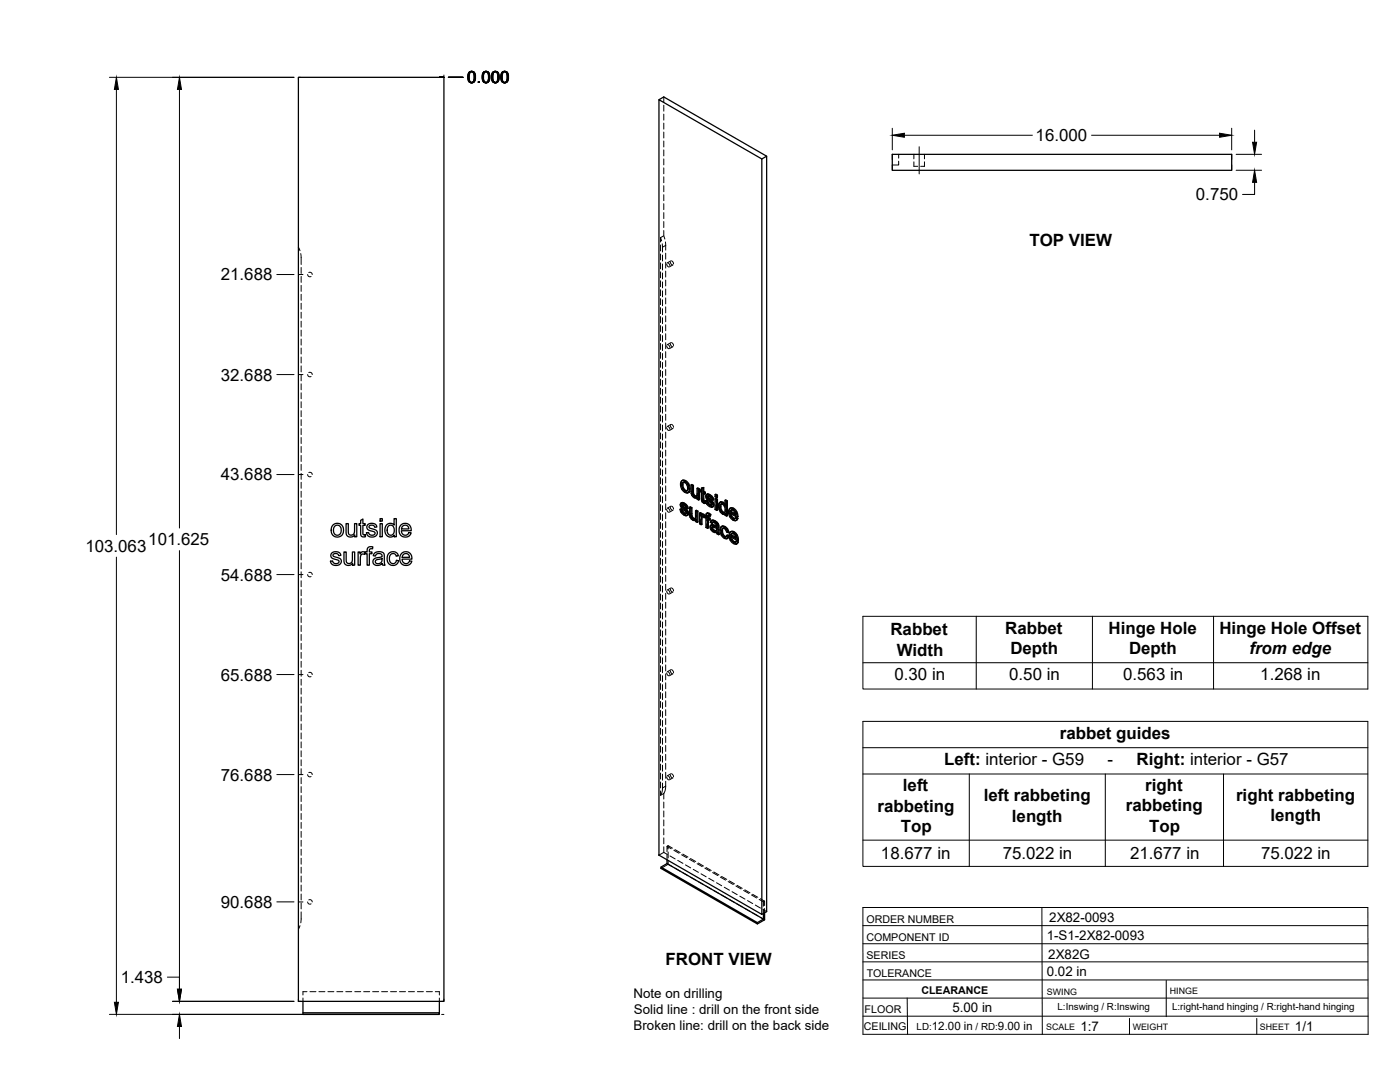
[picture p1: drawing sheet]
<svg xmlns="http://www.w3.org/2000/svg" width="559mm" height="432mm" viewBox="0 0 559 432" stroke-linecap="round" stroke-linejoin="round" font-family="sans-serif">
<!-- layer: Visible -->
<g fill="none" stroke="#000" stroke-width=".51">
<path d="M119.1 30.9h58.1v368.7h-58.1zM263 39.8l1.9-1.1 41.1 23.6v301.5l-1.9 1.1M263 39.8l41.1 23.6v301.5l-41.1-23.6zM306 62.3l-1.9 1.1M356.2 61.6h135.4v6.4h-135.4zM272.2 191.8l.7-.2 .8 .2zM272.2 191.8l-.6 1.1 .5 2.3 1.5 1.4 .8 .1 .5-.3M272.3 193.6l.3 1.4M272.6 195l.3-.1 .8 .8-.3 .2zM272.8 192.5l-.2 .9M272.9 194.9l-.3-1.5-.3 .1 .2-.8 .5-.2 .9 .5 .5 1.4-.2 1.4-.8 .1M273.4 192l1 1a1.88 1.88 0 0 1 1 2"/>
<path d="M273.7 195.7l.5 .2M273.7 191.8l1.2 1.3M274.6 193.3l.5 1.9 .3-.2-.2 1.2M275.1 195.2l-.2 1.2 .3-.2-.6 .5M275.8 193.5l.7 .4 .3-.2v3.2M276.5 193.9v3.2l.3-.2 .3 .6M276.5 197.1l.3 .6 .3-.2 .5 .4M276.8 197.7l.4 .4h.9l-.3 .1M276.8 193.7l-.6-.4-.4 .2v2.9l.3 1.1 .8 1a.97 .97 0 0 0 1.4 .1v.6l.5 .4M277.2 198.1l.6 .1M278.2 194.9l.6 .4 .4-.2v4.3l-.4 .2v-4.3M278.3 198.6l-.3 .2"/>
<path d="M279.2 195.1l-.7-.4-.3 .2v2.6l-.4 .7M280 195.5l-.5 .1v.6l.5 .3v3.3l.6 .8 .7 .4 .3-.2-.1-.7h-.6M280 194.8l.9-.2v1.5M280.6 194.8v1.5l.3-.2 .6 .3M280.6 196.3l.6 .3 .3-.2v.6l-.3 .2v-.6M280.6 199.7l.7 .2M280.7 200l.8 .1M280.9 194.6l-.9 .2v1.1l-.5-.3M280.9 197v2.6M281.2 197.2l-.6-.4v2.8l.4 .2M281.6 199.8l.6 .3M282.1 197.3l.7-.1 .6 .2"/>
<path d="M282.3 198.3l.6 .4M282.4 198.6l.2 .3a1.23 1.23 0 0 1 1.4 .8l.4 .4M282.4 197.1l-.4 .3M282.5 197.4h.9l.7 .6M282.5 199.9l-.9-.1 .7 1.6 1.3 .9 .9-.1M282.6 198.9l1.5 1.4 .3-.2 .4 .6M282.6 198v.1M282.7 198.4l-.4-.3 1 .3 .6 1 .6 .2M282.8 197.2l-.9 .3-.2 .9 .5 .9 1.7 1.7-.1 .7M283 197.6l.8 .6 .3-.2 .5 .6M283.8 198.2l.5 .6 .3-.2 .2 .9-.3 .1-.2-.8M285.4 199l.3-.1 .7 .3-.4 .2z"/>
<path d="M285.4 197.4l.3-.2 .7 .4-.4 .2zM285.4 199v4.3l.6 .4M285.4 197.4v.8l.6 .4M286.4 199.2v4.3l-.4 .2v-4.3M286.4 197.6v.8l-.4 .2v-.8M289.4 199.7l.6 .3 .3-.1v5.9l-.3 .2v-6M290.3 199.9l-.6-.4-.3 .2v2.1l-.5-.7M133 209.4l1.4-.5a2.66 2.66 0 0 1 2.6 3.8 2.66 2.66 0 0 1-4.6 .2l-.2-1a2.86 2.86 0 0 1 .8-2.5zM133.5 210.1l1.1-.5 .7 .1 .6 .6 .2 2-.7 1.1-1.2 .1-.8-.7-.3-1.6zM138.1 209h.9l.1 3.7a1.32 1.32 0 0 0 1.7 .7 1.32 1.32 0 0 0 .7-1.6v-2.8h.9v5.2h-.8v-.8a1.87 1.87 0 0 1-2.2 .9 1.87 1.87 0 0 1-1.3-2.1zM144 207.7l.8-.6v1.9h1v.7h-1v3.3l.3 .4h.7l.1 .8h-1.3l-.5-.5-.1-4h-.7v-.7h.7zM146.7 209.4l1.6-.5a1.74 1.74 0 0 1 2.1 1.4l-.8 .1a1.19 1.19 0 0 0-1.2-.9 1.19 1.19 0 0 0-1.1 .9l.5 .4 2 .6a1.64 1.64 0 0 1 .6 2.2 1.64 1.64 0 0 1-2.1 .7l-1.4-.4-.6-1.3 .9-.1 .2 .6 .6 .5 1.4-.2a.83 .83 0 0 0 .2-1.1 .83 .83 0 0 0-1.1-.3l-1-.3a1.39 1.39 0 0 1-.8-2.3z"/>
<path d="M151.7 209h.9v5.2h-.9zM151.7 207h.9v1h-.9zM154.2 209.6l1.2-.7a1.81 1.81 0 0 1 1.9 .7v-2.6h.9v7.2h-.8v-.6l-.7 .5-1 .2-1.4-.6-.5-1-.1-1.8zM154.9 210.1l.5-.4 .8-.1 1 .9 .1 1.8-.8 1.2h-1l-.8-.8-.2-1.5zM160 209.6l1-.7h1.5l1 .7 .6 1.2v1h-3.9l.3 1.1 .7 .6a1.44 1.44 0 0 0 2-1l.9 .1-.7 1.2-.9 .5-1.5-.1-1-.6-.5-.8-.2-1.2 .1-.9zM160.6 210.1l.7-.5 1.1 .1 .5 .4 .3 1h-2.9zM271.4 203.2l.6 .3M271.9 200.7l.8-.1 .5 .2M272 203.5l.4-.2 .2 .9-.3 .1zM272.1 201.7l.7 .4M272.2 202l.2 .3a1.21 1.21 0 0 1 1.5 .9l.4 .3M272.3 200.6l-.5 .2"/>
<path d="M272.3 204.3l.7 .6h.8M272.3 200.8h.9l.8 .6M272.4 203.3l-1-.1 .7 1.6 1.3 .9 .9-.1M272.4 202.3l1.5 1.4 .4-.2 .4 .7M272.5 201.4l-.1 .1M272.5 201.8l-.3-.3 1 .3 .5 1 .7 .3M272.6 204.2l.7 .6M272.7 200.6l-1 .3-.2 .8 .6 1 1.6 1.7-.1 .7M272.9 201l.7 .6 .4-.2 .5 .7M273 204.9l.6 .2M273.6 201.6l.6 .6 .3-.1 .2 .8-.3 .2-.2-.9M273.7 205.1h-.1"/>
<path d="M273.9 203.7l.4 .6 .4-.1 .1 .7M274.3 204.3l.2 .7 .3-.1-.2 .5M274.5 205l-.2 .6 .3-.2-.4 .4M275.2 202.4l.7 .4 .3-.2v3.2M275.9 202.8v3.1l.3-.1 .3 .6M275.9 206l.3 .6 .3-.2 .4 .4M276.2 206.6l.4 .4h.9M276.2 202.6l-.7-.4-.3 .2v3l.3 1.1 .8 .9a.97 .97 0 0 0 1.4 .1M276.6 207l.6 .2M277.5 207l-.3 .2M277.6 203.8l.7 .4 .3-.2v4.3l-.3 .2v-4.3M277.7 207.5v.7l.6 .3"/>
<path d="M277.7 207.5l-.2 .2M278.6 204l-.7-.4-.3 .2v2.7l-.4 .7M279.2 204.7l.6 .4 .3-.2v.5l.4-.2M279.8 205.1v.6l.7-.5 .4 .1M280 206.4l.2 2.8-.3 .2v-2.2M280.1 204.9l-.6-.3-.3 .1v4.3l.7 .4M280.2 205.3h.7l.6 .4M280.3 206.1v.1M280.6 205.4l.6 .5M281 206.6l-.8-.5-.2 .3 .3-.2-.1 .8M281.2 200.3l.1 .7M281.2 206.4l.6 .4v3.7l.6 .4"/>
<path d="M281.2 206.4v-.3l-.2 .5M281.2 206.5l-.2 .1M282.2 204.9h.9l.6 .4M282.2 200.1l.3-.2 .3 .8-.3 .2zM282.4 206.6l.7 .4 .3-.2v.6l-.3 .1v-.5M282.5 204.7l-.5 .2M282.5 200.9l.6 .6h.9M282.7 207.3v3.4l-.3 .2v-3.8l.7 .4M282.7 205.7v.7M282.8 205.1l.6 .4 .3-.2-.4 .8 .1-.6M282.8 200.7l.7 .7M283.1 204.9l-.6-.2-.5 .2-.2 1.3-.6-.3 .6-.1"/>
<path d="M283.2 201.5l.6 .2M283.3 206.1a.45 .45 0 0 0-.5-.5 .45 .45 0 0 0-.4 .6v.4l.3-.2 .7 .4M283.8 209.6l.8-.2 1.4 .5M283.9 201.7h-.1M284.1 210.7l.2 .6 .3-.2 .5 .5M284.1 200.3l.4 .6 .3-.2 .2 .8M284.2 210.4l-.1 .3 .3-.2 .2 .6M284.2 209.4l-.5 .2M284.3 211.3l.5 .5h1h-1M284.3 210.3l-.1 .1M284.4 207.7l.8 .4 .3-.2 .8 .6M284.4 210.3l.6 .2a.79 .79 0 0 1 .9 .2 .79 .79 0 0 1 0 1l-.4 .3"/>
<path d="M284.4 210.3l-.2 .1M284.4 210.3v.2M284.5 200.9l.2 .7 .3-.1-.2 .5M284.5 208.4l-.4 .5 .2-.4 .5-.1 1.1 1a.48 .48 0 0 1 0 .8 .48 .48 0 0 1-.7-.3l-.9-.3M284.6 209.4l-1 .3-.2 1 .6 1 1.2 .8a.64 .64 0 0 1 1 .5l.6 .4M284.7 201.6l-.2 .6 .3-.2-.5 .4M284.7 207.6l-.8 .2M285.2 208.1l.8 .5 .3-.1 .4 .5M285.5 207.9l-.8-.3-.9 .3-.3 .5 .6 .5M286 208.6l.4 .6 .3-.2 .2 .7M286.4 209.2l.2 .6 .3-.1 .1 2.9M286.6 209.8l.1 3 .3-.2 .1 .6-.3 .2-.1-.6"/>
<path d="M287.4 202.4l.3 1.4M287.5 200.4h1.2l.6 .6M287.7 201.3h.7l.7 .8 .3 1.3-.3 1.2M287.7 201.3l-.3 1.1 .3-.2 .3 1.4M287.7 203.8l.3-.2 .8 .8-.4 .2zM287.8 201.2l-.1 .1M287.8 200.3l-.5 .2M288 201.1l-.3 1.1M288.1 212l.3 1.4 .3-.2 .7 .8M288.2 210.1l.9 .2 .3-.2 1 1M288.4 213.4l.7 .8h.8M288.4 200.6l.5 .5h.5"/>
<path d="M288.4 204.6h.7M288.5 209.9l-.6 .3M288.6 210.8l-.2 1M288.7 200.4l-.8-.2-.8 .4-.3 2.1 1 2 1 .6 .6-.2v.5l.6 .4M288.8 204.4l.4 .1M289.1 210.3l.8 .6a1.42 1.42 0 0 1 1 1.5l-.3 .1-.5-1.3M289.4 205.1l-.2 .2M289.4 210.1l-.9-.2-.8 .4-.3 1.9 .5 1.3 .6 .9 .9 .5 .7 .1M290 213.7l.6 .4M290.6 212.5l-.6-.2-.7-1.3-.9-.2-.3 1.2 .3-.2 .3 1.4M290.6 214.1l.4-.1-.3 .6-.6 .4zM291 214l-.7-.5-.6 .8-.6-.1"/>
<path d="M291.3 202.9h.9a1.84 1.84 0 0 1 1.8 1.2M291.5 204.3l2 1.2-.3-1.1-.9-.9-.6 .1-.2 .7 .3-.2 1.7 1M291.5 212.3l.8-.1a2.05 2.05 0 0 1 2 1.3M291.7 213.6l2 1.2-.2-.8-.6-.8a.7 .7 0 0 0-.8-.3 .7 .7 0 0 0-.4 .7l.3-.2 1.7 1M291.8 206.1l.8 .8h.8M291.8 205l.3 .9M292 203.5l-.2 .6M292 215.5l.8 .8h.8M292 214.4l.3 .9M292.2 212.9l-.2 .5M292.5 203l1 1a1.97 1.97 0 0 1 1 2.1M292.6 206.9l.6 .2"/>
<path d="M292.7 212.4l1 1a1.83 1.83 0 0 1 1 1.8v.2M292.8 216.3l.5 .2M292.8 202.8l-.8-.2-1 .7-.2 1.3 .3 1.2 .7 1.1 1.2 .9h.7l.8-.9M293 212.2l-.8-.2-1 .5-.2 1.4 .3 1.3 .7 1.2 1.2 .7h.8l.7-.8M293.3 207l-.1 .1M293.5 216.4l-.2 .1M293.5 206.6l.7 .5M293.7 204.3l.5 1.9 .3-.1-.3 .1M293.7 216l.7 .5M293.9 213.7l.5 1.9 .3-.2-.3 .2M294.2 206.4l-2.8-1.6 .4 1.3 .3-.2 .8 .9M294.4 215.8l-2.8-1.6 .4 1.3 .3-.2 .8 .8"/>
<path d="M294.5 206.9l-.7 .8M294.5 206.9l-.6-.5-.7 .7M294.7 216.3l-.7 .8M294.7 216.3l-.7-.5-.7 .7M132.4 220.7l1.4-.5a1.81 1.81 0 0 1 2.3 1.4l-.9 .2a1.19 1.19 0 0 0-1.1-.9 1.19 1.19 0 0 0-1.2 .8l3.1 1.5a1.92 1.92 0 0 1-.6 2.2 1.92 1.92 0 0 1-2.3 .1l-.9-.6-.3-.9 .9-.2 .2 .7 .6 .4 1.4-.2a.75 .75 0 0 0 .3-.9 .75 .75 0 0 0-.9-.4l-1.3-.4a1.36 1.36 0 0 1-.7-2.3zM137.3 220.3h.9v3.8a1.31 1.31 0 0 0 1.7 .7 1.31 1.31 0 0 0 .8-1.7v-2.8h.9v5.3h-.8v-.8a1.87 1.87 0 0 1-2.3 .8 1.87 1.87 0 0 1-1.2-2.1zM142.9 220.3h.8v.8a1.27 1.27 0 0 1 2.1-.7l.7-.1 .1-1a1.5 1.5 0 0 1 2.2-1.1l-.1 .8a.82 .82 0 0 0-.9 0 .82 .82 0 0 0-.4 .8v.5h1.1v.7h-1.1v4.6h-.9v-4.6h-.7v-.4l-.3 .7-.9-.2-.5 .5-.3 4h-.9zM149.5 220.8l1.6-.6 1.3 .1 .7 .5 .6 4.8h-.9l-.2-.7-1.2 .7h-1.3l-.8-.4-.4-.7a1.77 1.77 0 0 1 2-2l.6-.1a.78 .78 0 0 0 1-.7 .78 .78 0 0 0-1-.8h-.5a1.1 1.1 0 0 0-1.1 1l-.9-.1zM150 223.6l2.5-.7a1.61 1.61 0 0 1-.7 1.8 1.61 1.61 0 0 1-1.9-.1zM155.2 220.8l1.1-.6 1.5 .1 .9 .7 .3 .8-.9 .2a1.43 1.43 0 0 0-1.8-1 1.43 1.43 0 0 0-.9 1.9l.2 1 .7 .9h1.2l.7-1.2 .9 .1-.5 1.1a2.48 2.48 0 0 1-3.2 .4 2.48 2.48 0 0 1-.8-3.2zM160.3 220.9l1-.6h1.4l1 .6 .6 .9 .1 1.3h-3.9l.3 1.1 .7 .6a1.42 1.42 0 0 0 1.9-.9l1 .1-.4 .8-1 .7-1.7 .1-1.1-.6-.5-.8-.1-1.2 .1-1.3zM161 221.3l.6-.3h1l.6 .5 .3 .9h-3z"/>
<path d="M266.2 343.1v1.5l-2.4 1.4v.6l38.5 22.1v-.5l-38.5-22.2M266.2 344.6l38.5 22.2-2.4 1.4M304.7 364.6v2.2M305.2 364.3v2.8l-2.9 1.6M120.9 399.6v5.2h54.5v-.6h-54.5M175.4 399.6v4.6"/>
</g>
<!-- layer: Hidden -->
<g fill="none" stroke="#000" stroke-width=".4">
<path d="M264.9 38.7v2.1M264.9 42v2.4M264.9 45.6v2.3M264.9 49.1v2.4M264.9 52.7v2.4M264.9 56.3v2.4M264.9 59.8v2.4M264.9 63.4v2.4M264.9 67v2.4M264.9 70.6v2.3M264.9 74.1v2.4M264.9 77.7v2.4"/>
<path d="M358.7 64.3v1.5h-2.5M358.7 61.6v1.5M364.8 64.6v1.8h1.5M364.8 61.6v1.8M369 64.6v1.8h-1.5M369 61.6v1.8M119.1 98.6l.6 1.5M263.7 94.8l.4 1.3M263.7 94.8v1.8M263.7 97.8v2.3M264.3 97.3l.1 3.3M264.9 92v2.1l.5 1.3"/>
<path d="M264.9 94.1l-1.2 .7M264.9 81.3v2.4M264.9 84.9v2.3M264.9 88.4v2.4M265.6 96.6l.1 3.2M120 101.2l.2 4.4M120.2 106.7v2.4M120.2 110.3v2.4M120.2 113.9v2.4M120.2 117.5v2.3M122.8 109.6l.5 .7h.9M123.3 108.8h.9l.4 .8"/>
<path d="M263.7 101.3v2.4M263.7 104.9v2.4M263.7 108.5v2.4M263.7 112.1v2.3M263.7 115.6v2.4M263.7 119.2v2.4M264.4 101.8v2.4M264.4 105.3v2.4M264.4 108.9v2.4M264.4 112.5v2.4M264.4 116.1v2.3M264.4 119.6v2.4"/>
<path d="M265.7 101v2.4M265.7 104.6v2.4M265.7 108.2v2.4M265.7 111.8v2.3M265.7 115.3v2.4M265.7 118.9v2.4M266.1 105.4l.3 .8 .5 .4M266.6 104.9l.5 .4 .3 .8M267.6 104.5l.2 .7 .6 .5M267.7 104.1l-1.4 .8M268 104.1l.7 .6 .1 .6M268.6 105.7l-1.4 .8"/>
<path d="M120.2 121v2.4M120.2 124.6v2.4M120.2 128.2v2.4M120.2 131.7v2.4M120.2 135.3v2.4M120.2 138.9v2.4M263.7 122.8v2.4M263.7 126.3v2.4M263.7 129.9v2.4M263.7 133.5v2.4M263.7 137.1v2.3M264.4 123.2v2.4"/>
<path d="M264.4 126.8v2.4M264.4 130.4v2.3M264.4 133.9v2.4M264.4 137.5v2.4M265.7 122.5v2.4M265.7 126v2.4M265.7 129.6v2.4M265.7 133.2v2.4M265.7 136.8v2.3M266.1 138l.3 .8 .5 .4M266.6 137.6l.5 .4 .3 .7M267.6 137.2l.2 .7 .6 .4"/>
<path d="M267.7 136.8l-1.4 .8M268 136.7l.7 .6 .1 .6M268.6 138.3l-1.4 .8M120.2 142.5v2.3M120.2 146v2.4M120.2 149.6v2.4M120.2 153.2v2.4M120.2 156.8v2.3M122.8 149.5l.5 .8 .9-.1M123.3 148.7h.9l.4 .8M263.7 140.6v2.4M263.7 144.2v2.4"/>
<path d="M263.7 147.8v2.4M263.7 151.3v2.4M263.7 154.9v2.4M263.7 158.5v2.4M264.4 141.1v2.3M264.4 144.7v2.3M264.4 148.2v2.4M264.4 151.8v2.4M264.4 155.4v2.3M264.4 158.9v2.4M265.7 140.3v2.4M265.7 143.9v2.4"/>
<path d="M265.7 147.5v2.4M265.7 151v2.4M265.7 154.6v2.4M265.7 158.2v2.4M120.2 160.3v2.4M120.2 163.9v2.4M120.2 167.5v2.3M120.2 171v2.4M120.2 174.6v2.4M120.2 178.2v2.4M263.7 162.1v2.3M263.7 165.6v2.4"/>
<path d="M263.7 169.2v2.4M263.7 172.8v2.4M263.7 176.3v2.4M263.7 179.9v2.4M264.4 162.5v2.4M264.4 166.1v2.4M264.4 169.7v2.3M264.4 173.2v2.4M264.4 176.8v2.4M265.7 161.8v2.3M265.7 165.3v2.4M265.7 168.9v2.4"/>
<path d="M265.7 172.5v2.4M265.7 176v2.4M265.7 179.6v2.4M266.1 170.6l.3 .9 .5 .3M266.6 170.2l.5 .4 .3 .8M267.6 169.8l.2 .7 .6 .5M267.7 169.4l-1.4 .8M268 169.4l.7 .5 .1 .6M268.6 171l-1.4 .8M120.2 181.8v2.4M120.2 185.3v2.4M120.2 188.9v2.4"/>
<path d="M120.2 192.5v2.4M120.2 196v2.4M120.2 199.6v2.4M122.8 189.4l.3 .7 1.1 .1M123.3 188.6h.9l.4 .8M263.7 183.5v2.4M263.7 187.1v2.3M263.7 190.6v2.4M263.7 194.2v2.4M263.7 197.8v2.4M264.4 180.4v2.4M264.4 183.9v2.4"/>
<path d="M264.4 187.5v2.4M264.4 191.1v2.4M264.4 194.6v2.4M264.4 198.2v2.4M265.7 183.2v2.4M265.7 186.8v2.3M265.7 190.3v2.4M265.7 193.9v2.4M265.7 197.5v2.4M271.9 193.1l.5 1.9-.3 .2M272.4 195l1.3 1.3-.3 .2M272.5 191.6l-.9 1.7"/>
<path d="M272.8 192.5l-.2 .1M272.9 192.4h.8l-.3 .2M273.7 192.4l.8 .9-.3 .2M273.7 196.3l.9 .3-.3 .1M274.5 195.7l-.3 .2M274.5 193.3l.3 1.4-.3 .2M274.8 194.7l-.1 .8-.5 .4M274.9 196.5l-.3 .1M276.2 193.3v3.4l-.3 .2M276.2 196.7l.2 .7-.3 .1M276.4 197.4l.4 .6-.3 .1M276.8 198l.6 .5-.3 .1"/>
<path d="M277.4 198.5l.7 .2 .5-.3-.3 .2M278.1 198.1h.1M278.3 198l-.4 .2M278.4 198.6h-.1M278.4 197.8l-.3 .3M278.5 194.7v2.8l-.4 .5M278.6 198.4v.7l-.3 .1M278.6 199.1l.6 .3M279.8 196l.5 .3-.3 .2M279.8 195.4v.6l-.3 .2M280 195.5l.3 .2M280.3 196.3l.1 3.3-.4 .2"/>
<path d="M280.3 194.6v1.1l-.3 .2M280.4 199.6l.2 .5-.3 .2M280.6 196.8l.3-.2v.4M280.9 196.6l.6 .4M281.9 199.7l.5 1.3-.3 .1M282 197.8l.1 .7-.3 .2M282.1 197.4l-.4 .6M282.1 198.5l.5 .6-.4 .2M282.3 197.2l-.5 .4M282.5 198l.3-.2-.2 .2M282.6 199.1l1.5 1.6-.3 .2M282.7 197.9l-.3 .1"/>
<path d="M282.8 197.8l.6 .2-.3 .2M283.4 198l.6 .5-.3 .2M284 198.5l.2 .7-.3 .2M284.2 199.2l.6 .3M285.7 197.2v.9l-.3 .1M285.7 198.9v1.5M285.7 198.1l.7 .3M289.7 199.5v2.1l-.3 .2M120.2 203.2v2.4M120.2 206.8v2.3M120.2 210.3v2.4M120.2 213.9v2.4"/>
<path d="M120.2 217.5v2.4M263.7 201.4v2.3M263.7 204.9v2.4M263.7 208.5v2.4M263.7 212.1v2.3M263.7 215.6v2.4M263.7 219.2v2.4M264.4 201.8v2.4M264.4 205.4v2.4M264.4 208.9v2.4M264.4 212.5v2.4M264.4 216.1v2.4"/>
<path d="M264.4 219.6v2.4M265.7 201.1v2.3M265.7 204.6v2.4M265.7 208.2v2.4M265.7 211.8v2.3M265.7 215.3v2.4M265.7 218.9v2.4M266.1 203.3l.3 .8 .5 .3M266.6 202.8l.5 .4 .3 .8M267.6 202.4l.2 .7 .6 .5M267.7 202l-1.4 .8M268 202l.7 .6 .1 .6"/>
<path d="M268.6 203.6l-1.4 .8M271.7 203.1l.5 1.3-.3 .2M271.8 201.3l.2 .6-.3 .2M271.9 200.8l-.4 .6M272 201.9l.4 .6-.3 .2M272.1 200.6l-.5 .4M272.2 204.4l1.1 1-.3 .1M272.3 201.4l.3-.2-.1 .2M272.4 202.5l1.6 1.6-.3 .2M272.6 201.3l-.4 .1M272.6 201.2l.6 .2-.3 .2M273.2 201.4l.6 .6-.3 .1"/>
<path d="M273.3 205.4l.8 .2-.3 .2M273.8 204.9h.2M273.8 202l.3 .6-.4 .2M274 204.1l.2 .5-.3 .1M274 204.9l-.3 .2 .3-.2M274.1 202.6l.6 .3M274.2 204.6l-.2 .3M274.5 205.6h-.4M275.5 202.2l.1 3.4-.3 .2M275.6 205.6l.2 .7-.3 .2M275.8 206.3l.4 .6-.3 .2M276.2 206.9l.6 .5-.3 .2"/>
<path d="M276.8 207.4l.7 .2 .5-.3-.2 .2M277.5 207h.1M277.7 206.9l-.4 .2M277.8 206.7l-.3 .3M277.9 203.6v2.6l-.4 .7M278 207.3v.7l-.3 .2M278 208l.6 .3M279.5 207.3v1.6l-.3 .1M279.5 208.9l.7 .3M279.5 204.6v1.5M280.1 206.1l.8-.1-.3 .2M280.1 205.4v.1"/>
<path d="M280.3 206.1l.2-.2-.3 .2M280.4 205.2l-.6 .5M280.6 200.1l.5 .5-.3 .1M280.9 206l.4 .4M281.1 200.6l.5 .2M281.2 206.1l.3-.2-.2 .5M281.5 205.7v.1M281.5 206.3l.6 .3-.3 .2M281.5 205.9l-.2 .5M281.5 205.7l-.3 .3M281.8 205.8l.3 .2M282.1 209v1.3l-.3 .2"/>
<path d="M282.1 210.3l.6 .4M282.1 206.6v1.3M282.2 205l-.1 1-.3 .2M282.3 204.7l-.5 .4M282.4 201l1.1 1-.3 .1M282.4 207.1l.3-.2v.4M282.5 205.7l.4-.2-.2 .2M282.7 206.9l.7 .5M282.9 205.5l.4 .1-.4 .2M283.3 205.6l.3 .3M283.5 202l.8 .2-.3 .2M283.7 210.1l.4 1.1-.4 .2"/>
<path d="M283.8 208.2l.6 .5M283.8 209.6l-.4 .7M284 201.5h.1M284 209.4l-.5 .4M284.1 211.2l.9 .9-.3 .2M284.1 207.7l-.6 .7M284.1 200.7l.2 .5-.3 .1M284.2 201.5l-.3 .2 .2-.2M284.2 207.6l-.4 .3M284.3 201.2l-.2 .3M284.4 208.4l.4-.2-.3 .2M284.5 210.2l.2-.1z"/>
<path d="M284.5 210.2l-.2 .1M284.6 210.1l-.4 .2M284.6 202.2h-.3M284.7 210.1l1.6 .5-.3 .2M284.8 208.2l.6 .2-.3 .2M285 212.1l.7 .2-.3 .2M285.4 208.4l.7 .7-.3 .2M285.7 212.3l.7-.1-.4 .2M285.7 201.6v1.6l-.3 .1M285.7 203.2l.7 .3M286 209.9l.3 .1M286 211.7l-.3 .2"/>
<path d="M286.1 209.1l.2 .7-.3 .2M286.2 211.5l-.4 .3M286.3 210.6l-.1 .9-.3 .2M286.3 209.8l-.3 .4M286.4 212.2l.1 .7-.3 .1M286.5 212.9l.6 .3M287.1 201.8l.2 1.3-.3 .2M287.3 200.7l-.2 1.1-.3 .2M287.3 203.1l.6 1.1-.4 .2M287.6 200.3l-.6 .6M287.7 211.4l.5 1.9-.3 .2M287.9 204.2l.8 .8-.3 .1"/>
<path d="M287.9 210.3l-.2 1.1-.3 .2M288 201.1h.7l-.3 .2M288 201.1l-.2 .1M288 201.1h.1M288.1 201l-.3 .2M288.2 213.3l1.2 1.3-.3 .2M288.2 210l-.6 .5M288.6 210.8l-.2 .1M288.7 210.7l.8 .1-.4 .1M288.7 205l.6 .1 .4-.2-.3 .2M288.7 201.1l.8 .8-.4 .2M289.4 201.1l.3 .5"/>
<path d="M289.4 214.6l1 .2M289.5 210.8l.5 .5-.3 .2M289.5 201.9l.3 1.5-.4 .2M289.5 205.1h-.1M289.7 204.9v.6l-.3 .1M289.7 205.5l.6 .3M289.8 203.4l-.2 .7-.4 .4 .3-.1M290 211.3l.3 .8-.3 .2M290 214.1l-.1 .1M290.3 212.1l.6 .3M290.3 213.5l-.6 .8M291.1 204.1l.5 1.9-.3 .2"/>
<path d="M291.3 213.5l.5 1.9-.3 .2M291.4 204.8l.4-.1v.3M291.6 206l1.3 1.4-.4 .1M291.6 202.7l-.8 1.6M291.6 214.2l.4-.2v.4M291.8 204.7l2.7 1.5M291.8 215.4l1.3 1.3-.3 .2M291.8 212.1l-.5 1.4-.3 .2M292 214l2.7 1.6M292 203.5l-.2 .1M292.1 203.4l.7 .1-.3 .1M292.2 212.9h-.2"/>
<path d="M292.3 212.7l.8 .1-.4 .2M292.8 203.5l.8 .8-.3 .2M292.9 207.4l1 .2-.3 .2M293.1 212.8l.7 .9-.3 .2M293.1 216.7l1 .3-.3 .2M293.5 206.9h-.1M293.5 206.9l-.2 .1M293.5 205.1l.4 .2M293.6 206.8l-.4 .2M293.6 204.3l.3 1-.4 .2M293.7 216.3h-.1M293.7 216.3l-.2 .1"/>
<path d="M293.7 214.4l.4 .3M293.8 216.2l-.4 .2M293.8 213.7l.3 1-.4 .1M293.9 206.4l-.4 .5M294 215.8l-.3 .5M294.1 207.5l-.2 .1M294.3 216.9l-.2 .1M120.2 221v2.4M120.2 224.6v2.4M120.2 228.2v2.4M120.2 231.8v2.3M120.2 235.3v2.4"/>
<path d="M120.2 238.9v2.4M122.8 229.3l.5 .8h.9M123.3 228.5l.9 .1 .4 .7M263.7 222.8v2.4M263.7 226.4v2.3M263.7 229.9v2.4M263.7 233.5v2.4M263.7 237.1v2.4M264.4 223.2v2.4M264.4 226.8v2.4M264.4 230.4v2.3M264.4 233.9v2.4"/>
<path d="M264.4 237.5v2.4M265.7 222.5v2.4M265.7 226.1v2.3M265.7 229.6v2.4M265.7 233.2v2.4M265.7 236.8v2.4M266.1 235.9l.3 .8 .5 .4M266.6 235.5l.5 .4 .3 .7M267.6 235.1l.2 .7 .6 .4M267.7 234.7l-1.4 .8M268 234.6l.7 .6 .1 .6M268.6 236.2l-1.4 .8"/>
<path d="M120.2 242.5v2.4M120.2 246.1v2.3M120.2 249.6v2.4M120.2 253.2v2.4M120.2 256.8v2.3M263.7 240.6v2.4M263.7 244.2v2.4M263.7 247.8v2.4M263.7 251.4v2.3M263.7 254.9v2.4M263.7 258.5v2.4M264.4 241.1v2.4"/>
<path d="M264.4 244.7v2.3M264.4 248.2v2.4M264.4 251.8v2.4M264.4 255.4v2.3M264.4 259v2.3M265.7 240.3v2.4M265.7 243.9v2.4M265.7 247.5v2.4M265.7 251.1v2.3M265.7 254.6v2.4M265.7 258.2v2.4M120.2 260.4v2.3"/>
<path d="M120.2 263.9v2.4M120.2 267.5v2.4M120.2 271.1v2.3M120.2 274.6v2.4M120.2 278.2v2.4M122.8 269.2l.5 .8h.9M123.3 268.4l.9 .1 .4 .7M263.7 262.1v2.4M263.7 265.6v2.4M263.7 269.2v2.4M263.7 272.8v2.4M263.7 276.4v2.3"/>
<path d="M263.7 279.9v2.4M264.4 262.5v2.4M264.4 266.1v2.4M264.4 269.7v2.3M264.4 273.2v2.4M264.4 276.8v2.4M265.7 261.8v2.4M265.7 265.3v2.4M265.7 268.9v2.4M265.7 272.5v2.4M265.7 276.1v2.3M265.7 279.6v2.4"/>
<path d="M266.1 268.5l.3 .8 .5 .4M266.6 268.1l.5 .4 .3 .8M267.6 267.7l.2 .7 .6 .5M267.7 267.3l-1.4 .8M268 267.3l.7 .5 .1 .6M268.6 268.9l-1.4 .8M120.2 281.8v2.4M120.2 285.3v2.4M120.2 288.9v2.4M120.2 292.5v2.4M120.2 296.1v2.4M120.2 299.6v2.4"/>
<path d="M263.7 283.5v2.4M263.7 287.1v2.4M263.7 290.6v2.4M263.7 294.2v2.4M263.7 297.8v2.4M264.4 280.4v2.4M264.4 284v2.3M264.4 287.5v2.4M264.4 291.1v2.4M264.4 294.7v2.4M264.4 298.2v2.4M265.7 283.2v2.4"/>
<path d="M265.7 286.8v2.4M265.7 290.3v2.4M265.7 293.9v2.4M265.7 297.5v2.4M120.2 303.2v2.4M120.2 306.8v2.4M120.2 310.3v2.4M120.2 313.9v2.4M120.2 317.5v2.4M122.8 309.1l.5 .8h.9M123.3 308.3h.8l.5 .8M263.7 315.7v1.7l1.2-.7"/>
<path d="M263.7 301.4v2.3M263.7 304.9v2.4M263.7 308.5v2.4M263.7 312.1v2.4M264.4 312.5v3.1l-.7 1.8M264.4 301.8v2.4M264.4 305.4v2.4M264.4 308.9v2.4M264.9 316.7v2.2M265.7 311.8l-.1 3.1-.7 1.8M265.7 301.1v2.3M265.7 304.6v2.4"/>
<path d="M265.7 308.2v2.4M266.1 310l.3 .9 .5 .3M266.6 309.6l.5 .4 .3 .8M267.6 309.2l.2 .7 .6 .5M267.7 308.8l-1.4 .8M268 308.8l.7 .6 .1 .6M268.6 310.4l-1.4 .8M120.2 321.1v2.3M120.2 324.6v2.4M120.2 328.2v2.4M120.2 331.8v2.4M120.2 335.3v2.4"/>
<path d="M120.2 338.9v2.4M264.9 337.9v2.3l1.5 .8M264.9 320.1v2.4M264.9 323.6v2.4M264.9 327.2v2.4M264.9 330.8v2.4M264.9 334.4v2.3M266.2 337.8l1.7 .9M266.7 338.8v-1.3l-.5 .3v2.1M266.7 337.5l1.7 1M269 339.3l2 1.2M269.4 339.1l2.1 1.2"/>
<path d="M120.2 342.5v2.4M120.2 346.1v2.3M120.2 349.6v2.4M120.2 353.2v2.4M120.2 356.8v2.4M122.8 359.9l.5 .8h.9M123.3 359.1l.9 .1 .4 .7M264.9 340.2l-1.9 1.1M266.2 341v2.1M266.7 344.9l-2.9 1.7M266.7 340v2.4M266.7 343.6v1.3"/>
<path d="M266.7 344.9l1.7 1M267.4 341.6l2.1 1.2M269.4 346.5l2.1 1.2M270.5 343.4l2.1 1.2M272.1 341.1l2 1.2M272.5 340.8l2.1 1.2M272.5 348.3l2.1 1.2M273.6 345.2l2.1 1.2M275.1 342.9l2.1 1.2M275.6 342.6l2.1 1.2M275.6 350.1l2.1 1.1M276.7 346.9l2.1 1.2"/>
<path d="M278.3 344.7l2 1.2M278.7 344.4l2.1 1.2M278.7 351.8l2.1 1.2M279.8 348.7l2.1 1.2M281.3 346.5l2.1 1.1M281.8 346.2l2.1 1.2M281.8 353.6l2.1 1.2M282.9 350.5l2.1 1.2M284.4 348.2l2.1 1.2M284.9 348l2.1 1.2M284.9 355.4l2.1 1.2M286 352.3l2.1 1.2"/>
<path d="M287.5 350l2.1 1.2M288 349.8l2.1 1.1M288 357.2l2.1 1.2M289.1 354.1l2 1.2M290.6 351.8l2.1 1.2M291.1 351.5l2.1 1.2M291.1 359l2.1 1.2M292.2 355.9l2 1.1M293.7 353.6l2.1 1.2M294.2 353.3l2 1.2M295.3 357.6l2 1.2M296.8 355.4l2.1 1.2"/>
<path d="M297.3 355.1l2 1.2M298.4 359.4l2 1.2M299.9 357.1l2.1 1.3M300.4 356.9l2.1 1.2M303 358.9l1.7 1 .5-.3M303.5 358.7l1.7 .9M304.7 359.9v1.7M305.2 359.6v1.8M119.7 369.4l-.6 1.5M120.2 363.9l-.2 4.4M120.2 360.4v2.3M294.2 360.7l2 1.2"/>
<path d="M297.3 362.5l2 1.2M300.4 364.3l2.1 1.2M301.5 361.2l2 1.2M303.5 366.1l1.7 1M304.6 363l1.4 .8M304.7 362.8v1.8M305.2 362.6v1.7M120.9 398.3v1.3M122.5 395.8h-1.6v1.3M123.7 395.8h2.4M127.3 395.8h2.4M130.9 395.8h2.4"/>
<path d="M134.5 395.8h2.3M138 395.8h2.4M141.6 395.8h2.4M145.2 395.8h2.4M148.7 395.8h2.4M152.3 395.8h2.4M155.9 395.8h2.4M159.5 395.8h2.3M163 395.8h2.4M166.6 395.8h2.4M170.2 395.8h2.4M173.8 395.8h1.6v1.3"/>
<path d="M175.4 398.3v1.3"/>
</g>
<!-- layer: Reference -->
<g fill="none" stroke="#000" stroke-width=".4">
<path d="M120 30.9h-.9v.9M175.4 30.9h1.8M177.2 30v.9h-.9M356.2 61.6v2.1M356.2 65.8v2.2M491.6 61.6v2.1M491.6 65.8v2.2M119.1 109.6h1.8M119.1 149.5h1.8M119.1 189.4h1.8M119.1 229.3h1.8M119.1 269.2h1.8"/>
<path d="M119.1 309.1h1.8M119.1 359.9h1.8M119.1 398.7v.9h.9M177.2 398.7v.9h-.9M176.3 404.8h.9"/>
</g>
<!-- layer: Hidden Narrow -->
<path d="M265.7 97.9l-1.3 .8M276.2 196l-.4 .2M278.5 197l-.3 .2M280.3 198.8l-.3 .1M273.3 203.5l-.3 .1M275.5 204.9l-.3 .2M277.9 205.9l-.3 .2M282.1 205.6l-.3 .1M283.5 200l-.3 .2M285.3 210.3l-.3 .2M286.3 210.9l-.3 .1M265.7 313.7l-1.3 .8" fill="none" stroke="#000" stroke-width=".4"/>
<!-- layer: Visible Narrow -->
<path d="M276.8 196.1l-.3 .2M280.9 199.2l-.3 .1M283.5 199.2l-.3 .2M273.3 202.6l-.3 .2M276.2 205l-.3 .2M282.7 206l-.3 .2M285.2 209.6l-.3 .2M287 210.3l-.4 .2M287 211.3l-.4 .2" fill="none" stroke="#000" stroke-width=".4"/>
<!-- layer: Titleblock -->
<path d="M344.4 362.2h201.6l.1 50.6h-201.7zM344.4 376.6h201.6M344.4 369.4h201.6M415.9 362.2l.1 50.6M344.4 383.9h201.6M344.4 398.3h201.6M344.4 391.1h201.6M362.1 398.3l.1 14.4M465.5 391.3v14.4M344.4 405.5h201.7M450.8 406.4v6.4M501.6 406.4v6.4" fill="none" stroke="#000" stroke-width=".4"/>
<!-- layer: Custom Tables -->
<path d="M344.4 246h201.6v29h-201.6zM389.7 246v29M436 246v29M484.4 246v29M344.4 264.5h201.6M344.4 287.9h201.6v57.9h-201.6zM344.4 298.4h201.6M344.4 308.9h201.6M386.9 308.9v36.9M441.2 308.9v36.9M488.4 308.9v36.9M344.4 335.3h201.6" fill="none" stroke="#000" stroke-width=".4"/>
<!-- layer: FD_Dimensions -->
<g fill="none" stroke="#000" stroke-width=".4">
<path d="M43.7 30.9h73.6M46.5 35.7v177.6M71.6 35.7v175M179 30.9h5.8M356.2 51.2v8.6M361 54h51.1M435.7 54h51.1M491.6 51.2v8.6M500.8 51.9v4.9M493.4 61.6h10.2M493.4 67.9h10.2M500.8 72.8v4.8h-4.9"/>
<path d="M110.5 109.6h6.8M110.5 149.5h6.8M110.5 189.4h6.8M71.6 219.7v175.1M46.5 222.3v177.7M110.5 229.3h6.8M110.5 269.2h6.8M110.5 309.1h6.8M110.5 359.9h6.8M66.8 390h4.8M68.8 399.6h48.5M43.7 404.8h130.8"/>
<path d="M71.6 409.6v4.9"/>
</g>
<path d="M46.5 30.9l.8 4.8h-1.6zM71.6 30.9l.8 4.8h-1.6zM356.2 54l4.8-.8v1.6zM486.8 53.2l4.8 .8-4.8 .8zM500 56.8h1.6l-.8 4.8zM500.8 67.9l.8 4.9h-1.6zM45.7 400h1.6l-.8 4.8zM70.8 394.8h1.6l-.8 4.8zM71.6 404.8l.8 4.8h-1.6z" fill="#000" stroke="#000" stroke-width=".4"/>
<!-- layer: Smart Centers -->
<path d="M366.9 58.5v10.9" fill="none" stroke="#000" stroke-width=".4"/>
<g font-size="6.7">
<text x="186.5" y="33.2">0.000</text>
<text x="413.4" y="56.3">16.000</text>
<text x="477.4" y="80">0.750</text>
<text x="410.9" y="98.2">TOP VIEW</text>
<text x="88.1" y="111.9">21.688</text>
<text x="88.1" y="151.8">32.688</text>
<text x="88.1" y="191.7">43.688</text>
<text x="34.1" y="220.2">103.063</text>
<text x="59.2" y="217.6">101.625</text>
<text x="88.1" y="231.7">54.688</text>
<text x="355.4" y="253.6">Rabbet</text>
<text x="401.2" y="252.9">Rabbet</text>
<text x="442.5" y="252.9">Hinge Hole</text>
<text x="486.7" y="252.9">Hinge Hole Offset</text>
<text x="357.9" y="261.6">Width</text>
<text x="403.3" y="261">Depth</text>
<text x="450.6" y="261">Depth</text>
<text x="498.7" y="261">from edge</text>
<text x="88.1" y="271.6">65.688</text>
<text x="357" y="271.4">0.30 in</text>
<text x="402.8" y="271.4">0.50 in</text>
<text x="448.3" y="271.4">0.563 in</text>
<text x="503" y="271.4">1.268 in</text>
<text x="423" y="294.8">rabbet guides</text>
<text x="376.9" y="305.4">Left: interior - G59</text>
<text x="442.1" y="305.4">-</text>
<text x="453.7" y="305.4">Right: interior - G57</text>
<text x="88.1" y="311.5">76.688</text>
<text x="360.4" y="315.8">left</text>
<text x="457.1" y="315.8">right</text>
<text x="350.3" y="323.9">rabbeting</text>
<text x="392.7" y="319.8">left rabbeting</text>
<text x="449.4" y="323.8">rabbeting</text>
<text x="493.4" y="319.8">right rabbeting</text>
<text x="403.9" y="327.9">length</text>
<text x="507" y="327.8">length</text>
<text x="359.5" y="331.9">Top</text>
<text x="458.6" y="331.9">Top</text>
<text x="351.6" y="342.9">18.677 in</text>
<text x="400.2" y="342.9">75.022 in</text>
<text x="451" y="342.9">21.677 in</text>
<text x="503.4" y="342.9">75.022 in</text>
<text x="88.1" y="362.3">90.688</text>
<text x="265.7" y="385.2">FRONT VIEW</text>
<text x="48.2" y="392.3">1.438</text>
</g>
<g font-size="5.3">
<text x="418.8" y="368">2X82-0093</text>
<text x="417.8" y="375.1">1-S1-2X82-0093</text>
<text x="418.4" y="382.6">2X82G</text>
<text x="417.8" y="389.5">0.02 in</text>
<text x="252.9" y="398.4">Note on drilling</text>
<text x="253" y="404.9">Solid line : drill on the front side</text>
<text x="380.1" y="404">5.00 in</text>
<text x="252.9" y="411.2">Broken line: drill on the back side</text>
<text x="431.3" y="411.5">1:7</text>
<text x="516.9" y="411.5">1/1</text>
</g>
<g font-size="4.6">
<text x="371.9" y="411.2">12.00 in</text>
<text x="398.3" y="411.2">9.00 in</text>
</g>
<g font-size="4.3">
<text x="345.8" y="368.4">ORDER NUMBER</text>
<text x="345.8" y="375.5">COMPONENT ID</text>
<text x="345.8" y="382.7">SERIES</text>
<text x="345.9" y="389.9">TOLERANCE</text>
<text x="367.7" y="396.7">CLEARANCE</text>
<text x="345.1" y="404.3">FLOOR</text>
<text x="344.8" y="411.1">CEILING</text>
</g>
<g font-size="3.9">
<text x="422.1" y="403.1">L:Inswing / R:Inswing</text>
<text x="467.8" y="403.1">L:right-hand hinging / R:right-hand hinging</text>
<text x="365.9" y="411.2">LD:</text>
<text x="389.4" y="411.2">/ RD:</text>
</g>
<g font-size="3.5">
<text x="417.9" y="397">SWING</text>
<text x="466.9" y="396.9">HINGE</text>
<text x="417.5" y="410.9">SCALE</text>
<text x="452.1" y="410.9">WEIGHT</text>
<text x="502.9" y="410.9">SHEET</text>
</g>
</svg>
